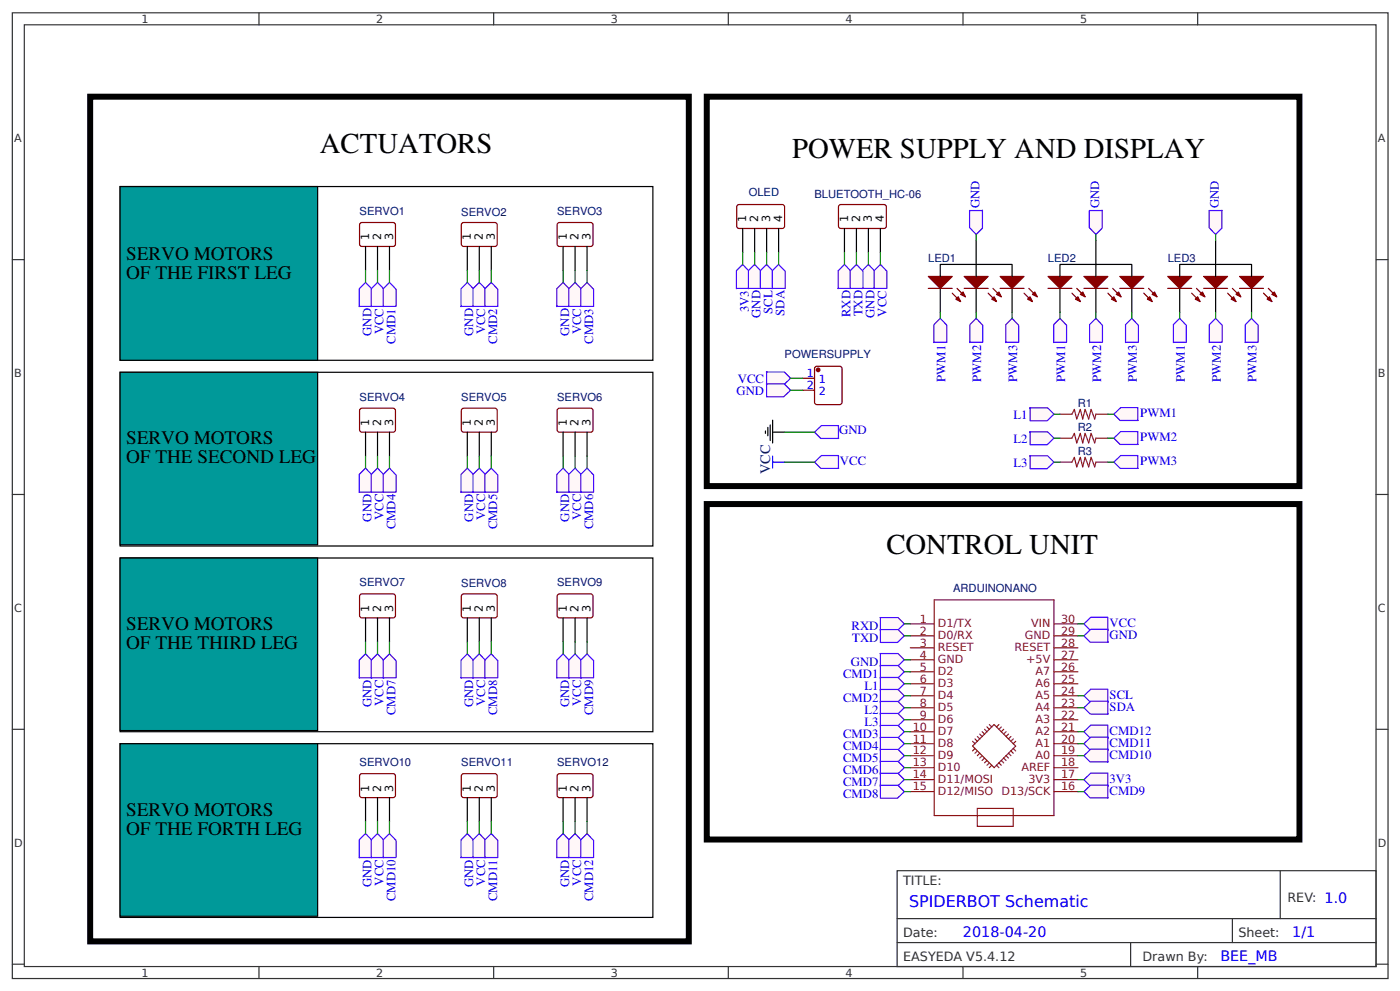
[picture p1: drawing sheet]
<svg xmlns="http://www.w3.org/2000/svg" width="309mm" height="219mm" viewBox="0 0 309 219" stroke-linecap="round" stroke-linejoin="round" font-family="sans-serif">
<g fill="none" stroke="#333" stroke-width=".26">
<path d="M2.7 2.8h304v213.3h-304zM5.4 5.5h298.7v207.9h-298.7zM57.2 2.8v2.7M109.1 2.8v2.7M160.9 2.8v2.7M212.8 2.8v2.7M264.7 2.8v2.7M2.7 57.3h2.7M304.1 57.3h2.6M2.7 109.2h2.7M304.1 109.2h2.6M2.7 161.1h2.7"/>
<path d="M304.1 161.1h2.6M198.3 192.3h105.8v21.1h-105.8zM282.9 192.3v10.6M2.7 212.9h2.7M57.2 213.4v2.7M109.1 213.4v2.7M160.9 213.4v2.7M198.3 202.9h105.8M198.3 208.1h105.8M212.8 213.4v2.7M249.8 208.1v5.3M264.7 213.4v2.7"/>
<path d="M272.3 202.9v5.2M304.1 212.9h2.6"/>
</g>
<g fill="none" stroke="#8d2323" stroke-width=".26">
<path d="M201.2 137.8h5.3M206.5 132.5h26.4v47.6h-26.4zM232.9 137.8h5.3M201.2 158.9h5.3M201.2 156.3h5.3M201.2 153.6h5.3M201.2 151h5.3M201.2 148.4h5.3M201.2 145.7h5.3M201.2 143.1h5.3M201.2 140.4h5.3M218.6 160l.6 .5"/>
<path d="M219.7 160l4.7 4.8-4.7 4.7-4.8-4.7zM220.7 160l-.5 .5M232.9 158.9h5.3M232.9 156.3h5.3M232.9 153.6h5.3M232.9 151h5.3M232.9 148.4h5.3M232.9 145.7h5.3M232.9 143.1h5.3M232.9 140.4h5.3M201.2 172.2h5.3M201.2 169.5h5.3"/>
<path d="M201.2 166.9h5.3M201.2 164.2h5.3M201.2 161.6h5.3M201.2 174.8h5.3M214.9 163.7l.6 .5M215.5 163.2l.5 .5M215.5 165.3l-.6 .5M216 178.5h7.9v4h-7.9zM216 162.6l.5 .6M216 165.8l-.5 .5M216.5 162.1l.5 .5M216.5 166.3l-.5 .6"/>
<path d="M217 161.6l.6 .5M217 166.9l-.5 .5M217.6 167.4l-.6 .5M217.6 161.1l.5 .5M218.1 160.5l.5 .6M218.1 167.9l-.5 .6M218.6 168.5l-.5 .5M219.2 169l-.6 .5M220.2 169l.5 .5M220.7 168.5l.6 .5M221.3 167.9l.5 .6M221.3 160.5l-.6 .6"/>
<path d="M221.8 167.4l.5 .5M221.8 161.1l-.5 .5M222.3 166.9l.6 .5M222.3 161.6l-.5 .5M222.9 166.3l.5 .6M222.9 162.1l-.6 .5M223.4 165.8l.5 .5M223.4 162.6l-.5 .6M223.9 165.3l.5 .5M223.9 163.2l-.5 .5M224.4 163.7l-.5 .5M232.9 172.2h5.3"/>
<path d="M232.9 169.5h5.3M232.9 166.9h5.3M232.9 164.2h5.3M232.9 161.6h5.3M232.9 174.8h5.3"/>
</g>
<path d="M163.1 45.2h10l.3 .5-.1 4.5-.4 .3-9.8-.1-.3-.5v-4.2z" fill="none" stroke="#800" stroke-width=".26"/>
<path d="M164.1 50.5v5.2M166.8 50.5v5.2M169.4 50.5v5.2M172.1 50.5v5.2M169.1 95.2v.5M169.7 94.4v1.8M170.2 93.8v3.5M170.7 95.4h2.7M170.7 92.8v5" fill="none" stroke="#000" stroke-width=".26"/>
<path d="M170.7 102h2.7M170.7 100.7v2.7" fill="none" stroke="#00f" stroke-width=".26"/>
<g fill="#fff7f8" stroke="#430aff" stroke-width=".26">
<path d="M180 95.4l1.5-1.4h3.8l.1 2.8h-4z"/>
<path d="M180 102l1.5-1.4h3.8l.1 2.8h-4z"/>
</g>
<path d="M173.4 95.4h6.6M173.4 102h6.6" fill="none" stroke="#080" stroke-width=".26"/>
<g fill="#fff7f8" stroke="#430aff" stroke-width=".26">
<path d="M164.1 58.4l1.5 1.5v3.8l-2.9 .1v-4z"/>
<path d="M166.8 58.4l1.4 1.5v3.8l-2.8 .1v-4z"/>
<path d="M169.4 58.4l1.5 1.5v3.8l-2.9 .1v-4z"/>
<path d="M172.1 58.4l1.4 1.5v3.8l-2.8 .1v-4z"/>
</g>
<path d="M164.1 55.7v2.7M166.8 55.7v2.7M169.4 55.7v2.7M172.1 55.7v2.7" fill="none" stroke="#080" stroke-width=".26"/>
<path d="M185.5 45.2h10.1l.3 .5-.1 4.5-.5 .3-9.8-.1-.2-.5v-4.2z" fill="none" stroke="#800" stroke-width=".26"/>
<path d="M186.6 50.5v5.2M189.3 50.5v5.2M191.9 50.5v5.2M194.5 50.5v5.2" fill="none" stroke="#000" stroke-width=".26"/>
<g fill="#fff7f8" stroke="#430aff" stroke-width=".26">
<path d="M186.6 58.4l1.5 1.5v3.8l-2.9 .1v-4z"/>
<path d="M191.9 58.4l1.5 1.5v3.8l-2.9 .1v-4z"/>
<path d="M194.5 58.4l1.5 1.5v3.8l-2.8 .1v-4z"/>
</g>
<path d="M186.6 55.7v2.7M191.9 55.7v2.7" fill="none" stroke="#080" stroke-width=".26"/>
<path d="M189.3 58.4l1.4 1.5v3.8l-2.8 .1v-4z" fill="#fff7f8" stroke="#430aff" stroke-width=".26"/>
<path d="M189.3 55.7v2.7M194.5 55.7v2.7" fill="none" stroke="#080" stroke-width=".26"/>
<path d="M79.7 49.2h7.4l.3 .5-.1 4.5-.4 .2h-7.2l-.2-.5v-4.2zM102.2 49.2h7.4l.3 .5-.1 4.5-.4 .2h-7.2l-.3-.5v-4.2zM123.4 49.2h7.4l.2 .5v4.5l-.5 .2h-7.1l-.3-.5v-4.2z" fill="none" stroke="#800" stroke-width=".26"/>
<path d="M80.8 54.4v5.3M83.4 54.4v5.3M86.1 54.4v5.3M103.3 54.4v5.3M105.9 54.4v5.3M108.6 54.4v5.3M124.4 54.4v5.3M127.1 54.4v5.3M129.7 54.4v5.3" fill="none" stroke="#000" stroke-width=".26"/>
<g fill="#fff7f8" stroke="#430aff" stroke-width=".26">
<path d="M79.4 63.8l1.4-1.4 1.4 1.5v3.8h-2.8z"/>
<path d="M82 63.8l1.4-1.4 1.5 1.5v3.8h-2.9z"/>
<path d="M84.7 63.8l1.4-1.4 1.4 1.5v3.8h-2.8z"/>
<path d="M103.3 62.4l1.4 1.5v3.8h-2.8v-3.9z"/>
<path d="M105.9 62.4l1.5 1.5v3.8h-2.9v-3.9z"/>
<path d="M108.6 62.4l1.4 1.5v3.8h-2.8v-3.9z"/>
<path d="M124.4 62.4l1.5 1.5v3.8h-2.9v-3.9z"/>
<path d="M127.1 62.4l1.4 1.5v3.8h-2.8v-3.9z"/>
<path d="M129.7 62.4l1.5 1.5v3.8h-2.9v-3.9z"/>
</g>
<path d="M80.8 59.7v2.7M83.4 59.7v2.7M86.1 59.7v2.7M103.3 59.7v2.7M105.9 59.7v2.7M108.6 59.7v2.7M124.4 59.7v2.7M127.1 59.7v2.7M129.7 59.7v2.7" fill="none" stroke="#080" stroke-width=".26"/>
<path d="M79.7 90.2h7.4l.3 .5-.1 4.5-.4 .2h-7.2l-.2-.5v-4.2zM102.2 90.2h7.4l.3 .5-.1 4.5-.4 .2h-7.2l-.3-.5v-4.2zM123.4 90.2h7.4l.2 .5v4.5l-.5 .2h-7.1l-.3-.5v-4.2z" fill="none" stroke="#800" stroke-width=".26"/>
<path d="M80.8 95.4v5.3M83.4 95.4v5.3M86.1 95.4v5.3M103.3 95.4v5.3M105.9 95.4v5.3M108.6 95.4v5.3M124.4 95.4v5.3M127.1 95.4v5.3M129.7 95.4v5.3" fill="none" stroke="#000" stroke-width=".26"/>
<g fill="#fff7f8" stroke="#430aff" stroke-width=".26">
<path d="M79.4 104.8l1.4-1.4 1.4 1.5v3.8h-2.8z"/>
<path d="M82 104.8l1.4-1.4 1.5 1.5v3.8h-2.9z"/>
<path d="M84.7 104.8l1.4-1.4 1.4 1.5v3.8h-2.8z"/>
<path d="M101.9 104.8l1.4-1.4 1.4 1.5v3.8h-2.8z"/>
<path d="M104.5 104.8l1.4-1.4 1.5 1.5v3.8h-2.9z"/>
<path d="M107.2 104.8l1.4-1.4 1.4 1.5v3.8h-2.8z"/>
<path d="M123 104.8l1.4-1.4 1.5 1.5v3.8h-2.9z"/>
<path d="M125.7 104.8l1.4-1.4 1.4 1.5v3.8h-2.8z"/>
<path d="M128.3 104.8l1.4-1.4 1.5 1.5v3.8h-2.9z"/>
</g>
<path d="M80.8 100.7v2.7M83.4 100.7v2.7M86.1 100.7v2.7M103.3 100.7v2.7M105.9 100.7v2.7M108.6 100.7v2.7M124.4 100.7v2.7M127.1 100.7v2.7M129.7 100.7v2.7" fill="none" stroke="#080" stroke-width=".26"/>
<path d="M79.7 131.2h7.4l.3 .5-.1 4.5-.4 .2h-7.2l-.2-.5v-4.2zM102.2 131.2h7.4l.3 .5-.1 4.5-.4 .2h-7.2l-.3-.5v-4.2zM123.4 131.2h7.4l.2 .5v4.5l-.5 .2h-7.1l-.3-.5v-4.2z" fill="none" stroke="#800" stroke-width=".26"/>
<path d="M80.8 136.4v5.3M83.4 136.4v5.3M86.1 136.4v5.3M103.3 136.4v5.3M105.9 136.4v5.3M108.6 136.4v5.3M124.4 136.4v5.3M127.1 136.4v5.3M129.7 136.4v5.3" fill="none" stroke="#000" stroke-width=".26"/>
<g fill="#fff7f8" stroke="#430aff" stroke-width=".26">
<path d="M79.4 145.8l1.4-1.4 1.4 1.5v3.8h-2.8z"/>
<path d="M82 145.8l1.4-1.4 1.5 1.5v3.8h-2.9z"/>
<path d="M84.7 145.8l1.4-1.4 1.4 1.5v3.8h-2.8z"/>
<path d="M101.9 145.8l1.4-1.4 1.4 1.5v3.8h-2.8z"/>
<path d="M104.5 145.8l1.4-1.4 1.5 1.5v3.8h-2.9z"/>
<path d="M107.2 145.8l1.4-1.4 1.4 1.5v3.8h-2.8z"/>
<path d="M123 145.8l1.4-1.4 1.5 1.5v3.8h-2.9z"/>
<path d="M125.7 145.8l1.4-1.4 1.4 1.5v3.8h-2.8z"/>
<path d="M128.3 145.8l1.4-1.4 1.5 1.5v3.8h-2.9z"/>
</g>
<path d="M80.8 141.7v2.7M83.4 141.7v2.7M86.1 141.7v2.7M103.3 141.7v2.7M105.9 141.7v2.7M108.6 141.7v2.7M124.4 141.7v2.7M127.1 141.7v2.7M129.7 141.7v2.7" fill="none" stroke="#080" stroke-width=".26"/>
<path d="M79.7 170.9h7.4l.3 .5-.1 4.5-.4 .2h-7.2l-.2-.5v-4.2zM102.2 170.9h7.4l.3 .5-.1 4.5-.4 .2h-7.2l-.3-.5v-4.2zM123.4 170.9h7.4l.2 .5v4.5l-.5 .2h-7.1l-.3-.5v-4.2z" fill="none" stroke="#800" stroke-width=".26"/>
<path d="M80.8 176.1v5.3M83.4 176.1v5.3M86.1 176.1v5.3M103.3 176.1v5.3M105.9 176.1v5.3M108.6 176.1v5.3M124.4 176.1v5.3M127.1 176.1v5.3M129.7 176.1v5.3" fill="none" stroke="#000" stroke-width=".26"/>
<g fill="#fff7f8" stroke="#430aff" stroke-width=".26">
<path d="M79.4 185.5l1.4-1.4 1.4 1.5v3.8h-2.8z"/>
<path d="M82 185.5l1.4-1.4 1.5 1.5v3.8h-2.9z"/>
<path d="M84.7 185.5l1.4-1.4 1.4 1.5v3.8h-2.8z"/>
<path d="M101.9 185.5l1.4-1.4 1.4 1.5v3.8h-2.8z"/>
<path d="M104.5 185.5l1.4-1.4 1.5 1.5v3.8h-2.9z"/>
<path d="M107.2 185.5l1.4-1.4 1.4 1.5v3.8h-2.8z"/>
<path d="M123 185.5l1.4-1.4 1.5 1.5v3.8h-2.9z"/>
<path d="M125.7 185.5l1.4-1.4 1.4 1.5v3.8h-2.8z"/>
<path d="M128.3 185.5l1.4-1.4 1.5 1.5v3.8h-2.9z"/>
</g>
<path d="M80.8 181.4v2.7M83.4 181.4v2.7M86.1 181.4v2.7M103.3 181.4v2.7M105.9 181.4v2.7M108.6 181.4v2.7M124.4 181.4v2.7M127.1 181.4v2.7M129.7 181.4v2.7" fill="none" stroke="#080" stroke-width=".26"/>
<path d="M19.9 21.4h132.3v186.5h-132.3z" fill="none" stroke="#000" stroke-width="1.3" stroke-linecap="butt"/>
<path d="M26.5 41.2h117.8v38.4h-117.8zM26.5 82.2h117.8v38.4h-117.8zM26.5 123.2h117.8v38.4h-117.8zM26.5 164.2h117.8v38.4h-117.8z" fill="none" stroke="#000" stroke-width=".26"/>
<g fill="#099" stroke="#000" stroke-width=".26">
<path d="M26.5 41.2h43.7v38.4h-43.7z"/>
<path d="M26.5 82.2h43.7v38.1h-43.7z"/>
<path d="M26.5 123.2h43.7v38.1h-43.7z"/>
<path d="M26.5 164.2h43.7v38.1h-43.7z"/>
</g>
<path d="M156.2 21.4h131v85.9h-131zM156.2 111.3h131v74.1h-131z" fill="none" stroke="#000" stroke-width="1.3" stroke-linecap="butt"/>
<g fill="#fff7f8" stroke="#430aff" stroke-width=".26">
<path d="M194.5 136.4h4l1.3 1.4-1.5 1.4h-3.8z"/>
<path d="M194.5 139h4l1.3 1.4-1.5 1.5h-3.8z"/>
<path d="M194.5 144.3h4l1.3 1.4-1.5 1.5h-3.8z"/>
<path d="M194.5 147h4l1.3 1.4-1.5 1.4h-3.8z"/>
<path d="M194.5 149.6h4l1.3 1.4-1.5 1.5h-3.8z"/>
<path d="M194.5 152.3h4l1.3 1.3-1.5 1.5h-3.8z"/>
<path d="M194.5 154.9h4l1.3 1.4-1.5 1.4h-3.8z"/>
<path d="M194.5 157.5h4l1.3 1.4-1.5 1.5h-3.8z"/>
<path d="M194.5 160.2h4l1.3 1.4-1.5 1.4h-3.8z"/>
<path d="M194.5 162.8h4l1.3 1.4-1.5 1.5h-3.8z"/>
<path d="M194.5 165.5h4l1.3 1.4-1.5 1.4h-3.8z"/>
<path d="M194.5 168.1h4l1.3 1.4-1.5 1.5h-3.8z"/>
<path d="M194.5 170.8h4l1.3 1.4-1.5 1.4h-3.8z"/>
<path d="M194.5 173.4h4l1.3 1.4-1.5 1.5h-3.8z"/>
<path d="M239.5 137.8l1.5-1.5h3.8l.1 2.9h-4z"/>
<path d="M239.5 140.4l1.5-1.4h3.8l.1 2.8h-4z"/>
<path d="M239.5 153.6l1.5-1.4h3.8l.1 2.8h-4z"/>
<path d="M239.5 156.3l1.5-1.5h3.8l.1 2.9h-4z"/>
<path d="M239.5 161.6l1.5-1.5h3.8l.1 2.9h-4z"/>
<path d="M239.5 164.2l1.5-1.4h3.8l.1 2.8h-4z"/>
<path d="M239.5 166.9l1.5-1.5h3.8l.1 2.9h-4z"/>
<path d="M239.5 172.2l1.5-1.5h3.8l.1 2.9h-4z"/>
<path d="M239.5 174.8l1.5-1.4h3.8l.1 2.8h-4z"/>
</g>
<g fill="none" stroke="#080" stroke-width=".26">
<path d="M199.8 137.8h1.4M238.2 137.8h1.3M199.8 140.4h1.4M199.8 145.7h1.4M199.8 148.4h1.4M199.8 151h1.4M199.8 153.6h1.4M199.8 156.3h1.4M199.8 158.9h1.4M238.2 140.4h1.3M238.2 153.6h1.3M238.2 156.3h1.3"/>
<path d="M199.8 161.6h1.4M199.8 164.2h1.4M199.8 166.9h1.4M199.8 169.5h1.4M199.8 172.2h1.4M199.8 174.8h1.4M238.2 161.6h1.3M238.2 164.2h1.3M238.2 166.9h1.3M238.2 172.2h1.3M238.2 174.8h1.3"/>
</g>
<g fill="none" stroke="#000" stroke-width=".26">
<path d="M215.7 53.1v7.9M242.2 53.1v7.9M268.6 53.1v7.9M207.8 61v-2.6h15.9v2.6M207.8 63.7v5.3M215.7 63.7v5.3M223.7 63.7v5.3M234.2 61v-2.6h15.9v2.6M234.2 63.7v5.3M242.2 63.7v5.3M250.1 63.7v5.3M260.7 61v-2.6h15.9v2.6"/>
<path d="M260.7 63.7v5.3M268.6 63.7v5.3M276.6 63.7v5.3"/>
</g>
<g fill="#800" stroke="#800" stroke-width=".26">
<path d="M221 61h5.3l-2.6 2.7z"/>
<path d="M227.1 66.1l.5-.6 .6 1.1z"/>
<path d="M228.2 65l.5-.5 .5 1z"/>
<path d="M213.1 61h5.3l-2.7 2.7z"/>
<path d="M219.2 66.1l.5-.6 .5 1.1z"/>
<path d="M220.2 65l.5-.5 .6 1z"/>
<path d="M205.1 61h5.3l-2.6 2.7z"/>
<path d="M211.2 66.1l.5-.6 .6 1.1z"/>
<path d="M212.3 65l.5-.5 .5 1z"/>
<path d="M247.5 61h5.3l-2.7 2.7z"/>
<path d="M253.6 66.1l.5-.6 .5 1.1z"/>
<path d="M254.6 65l.5-.5 .6 1z"/>
<path d="M239.5 61h5.3l-2.6 2.7z"/>
<path d="M245.6 66.1l.5-.6 .6 1.1z"/>
<path d="M246.7 65l.5-.5 .5 1z"/>
<path d="M231.6 61h5.3l-2.7 2.7z"/>
<path d="M237.7 66.1l.5-.6 .5 1.1z"/>
<path d="M238.7 65l.6-.5 .5 1z"/>
<path d="M273.9 61h5.3l-2.6 2.7z"/>
<path d="M280 66.1l.5-.6 .6 1.1z"/>
<path d="M281.1 65l.5-.5 .5 1z"/>
<path d="M266 61h5.3l-2.7 2.7z"/>
<path d="M272.1 66.1l.5-.6 .5 1.1z"/>
<path d="M273.1 65l.6-.5 .5 1z"/>
<path d="M258 61h5.3l-2.6 2.7z"/>
<path d="M264.1 66.1l.6-.6 .5 1.1z"/>
<path d="M265.2 65l.5-.5 .6 1z"/>
</g>
<g fill="none" stroke="#800" stroke-width=".26">
<path d="M205.1 63.7h5.3M210.4 64.7l1.9 1.9M211.5 63.7l1.8 1.8M213.1 63.7h5.3M218.4 64.7l1.8 1.9M219.4 63.7l1.9 1.8M221 63.7h5.3M226.3 64.7l1.9 1.9M227.4 63.7l1.8 1.8M231.6 63.7h5.3M236.9 64.7l1.8 1.9M237.9 63.7l1.9 1.8"/>
<path d="M239.5 63.7h5.3M244.8 64.7l1.9 1.9M245.9 63.7l1.8 1.8M247.5 63.7h5.3M252.8 64.7l1.8 1.9M253.8 63.7l1.9 1.8M258 63.7h5.3M263.3 64.7l1.9 1.9M264.4 63.7l1.9 1.8M266 63.7h5.3M271.3 64.7l1.8 1.9M272.3 63.7l1.9 1.8"/>
<path d="M273.9 63.7h5.3M279.2 64.7l1.9 1.9M280.3 63.7l1.8 1.8"/>
</g>
<g fill="#fff7f8" stroke="#430aff" stroke-width=".26">
<path d="M207.8 70.3l1.4 1.5v3.8l-2.8 .1v-4z"/>
<path d="M215.7 70.3l1.5 1.5v3.8l-2.9 .1v-4z"/>
<path d="M223.7 70.3l1.4 1.5v3.8l-2.8 .1v-4z"/>
<path d="M234.2 70.3l1.5 1.5v3.8l-2.9 .1v-4z"/>
<path d="M242.2 70.3l1.4 1.5v3.8l-2.8 .1v-4z"/>
<path d="M250.1 70.3l1.5 1.5v3.8l-2.9 .1v-4z"/>
<path d="M260.7 70.3l1.4 1.5v3.8l-2.8 .1v-4z"/>
<path d="M268.6 70.3l1.5 1.5v3.8l-2.9 .1v-4z"/>
<path d="M276.6 70.3l1.4 1.5v3.8l-2.8 .1v-4z"/>
<path d="M214.3 46.5l2.8-.1v4l-1.4 1.4-1.4-1.5z"/>
<path d="M240.7 46.5l2.9-.1v4l-1.4 1.4-1.5-1.5z"/>
<path d="M267.2 46.5l2.8-.1v4l-1.4 1.4-1.4-1.5z"/>
</g>
<path d="M215.7 51.8v1.3M242.2 51.8v1.3M268.6 51.8v1.3M207.8 69v1.3M215.7 69v1.3M223.7 69v1.3M234.2 69v1.3M242.2 69v1.3M250.1 69v1.3M260.7 69v1.3M268.6 69v1.3M276.6 69v1.3" fill="none" stroke="#080" stroke-width=".26"/>
<g fill="#fff7f8" stroke="#430aff" stroke-width=".26">
<path d="M169.3 82.1h4l1.4 1.4-1.5 1.5h-3.8z"/>
<path d="M169.3 84.8h4l1.4 1.4-1.5 1.4h-3.8z"/>
</g>
<path d="M177.4 83.5h2.6M177.4 86.2h2.6M180.3 81l5.3-.1 .4 .2 .1 7.7-.3 .5h-5.3l-.4-.2-.1-7.7z" fill="none" stroke="#800" stroke-width=".26"/>
<circle cx="180.8" cy="81.7" r=".4" fill="#800" stroke="#800" stroke-width=".26"/>
<path d="M174.7 83.5h2.7M174.7 86.2h2.7" fill="none" stroke="#080" stroke-width=".26"/>
<path d="M234.2 91.5h2.7l.5-1.1 .5 2.1 .8-2.1 .6 2.1 .5-2.1 .8 2.1 .5-2.1 .8 2.1 .3-1h2.6M234.2 96.8h2.7l.5-1.1 .5 2.1 .8-2.1 .6 2.1 .5-2.1 .8 2.1 .5-2.1 .8 2.1 .3-1h2.6M234.2 102h2.7l.5-1 .5 2.1 .8-2.1 .6 2.1 .5-2.1 .8 2.1 .5-2.1 .8 2.1 .3-1.1h2.6" fill="none" stroke="#8d2323" stroke-width=".26"/>
<g fill="#fff7f8" stroke="#430aff" stroke-width=".26">
<path d="M227.6 90.1h3.9l1.4 1.4-1.5 1.4h-3.8z"/>
<path d="M227.6 95.4h3.9l1.4 1.4-1.5 1.4h-3.8z"/>
<path d="M227.6 100.7h3.9l1.4 1.3-1.5 1.5h-3.8z"/>
<path d="M246.1 91.5l1.6-1.5h3.7l.1 2.9h-4z"/>
<path d="M246.1 96.8l1.6-1.5h3.7l.1 2.8h-4z"/>
<path d="M246.1 102l1.6-1.4h3.7l.1 2.8h-4z"/>
</g>
<path d="M232.9 91.5h1.3M232.9 96.8h1.3M244.8 91.5h1.3M244.8 96.8h1.3M232.9 102h1.3M244.8 102h1.3" fill="none" stroke="#080" stroke-width=".26"/>
<g font-size="6.3">
<text x="70.7" y="33.8">ACTUATORS</text>
<text x="175.1" y="34.9">POWER SUPPLY AND DISPLAY</text>
<text x="195.9" y="122.2">CONTROL UNIT</text>
</g>
<g font-size="4.2">
<text x="27.9" y="57.3">SERVO MOTORS</text>
<text x="27.9" y="61.6">OF THE FIRST LEG</text>
<text x="27.9" y="98.1">SERVO MOTORS</text>
<text x="27.9" y="102.3">OF THE SECOND LEG</text>
<text x="27.9" y="139.1">SERVO MOTORS</text>
<text x="27.9" y="143.3">OF THE THIRD LEG</text>
<text x="27.9" y="180.1">SERVO MOTORS</text>
<text x="27.9" y="184.3">OF THE FORTH LEG</text>
</g>
<text font-size="3.5" fill="#00f" x="200.9" y="200.2">SPIDERBOT Schematic</text>
<text font-size="3.2" fill="#000080" x="170.2" y="104.7" transform="rotate(-90 170.2 104.7)">VCC</text>
<g font-size="3.2" fill="#00f">
<text x="212.8" y="206.8">2018-04-20</text>
<text x="285.6" y="206.8">1/1</text>
<text x="269.7" y="212.1">BEE_MB</text>
</g>
<g font-size="2.8" fill="#00f">
<text x="216.4" y="46" transform="rotate(-90 216.4 46)">GND</text>
<text x="242.9" y="46" transform="rotate(-90 242.9 46)">GND</text>
<text x="269.4" y="46" transform="rotate(-90 269.4 46)">GND</text>
<text x="165.4" y="68.9" transform="rotate(-90 165.4 68.9)">3V3</text>
<text x="168.1" y="70.2" transform="rotate(-90 168.1 70.2)">GND</text>
<text x="170.7" y="69.3" transform="rotate(-90 170.7 69.3)">SCL</text>
<text x="173.4" y="69.7" transform="rotate(-90 173.4 69.7)">SDA</text>
<text x="187.9" y="70" transform="rotate(-90 187.9 70)">RXD</text>
<text x="190.6" y="69.9" transform="rotate(-90 190.6 69.9)">TXD</text>
<text x="193.2" y="70.2" transform="rotate(-90 193.2 70.2)">GND</text>
<text x="195.9" y="69.9" transform="rotate(-90 195.9 69.9)">VCC</text>
<text x="82.1" y="74.2" transform="rotate(-90 82.1 74.2)">GND</text>
<text x="84.7" y="73.9" transform="rotate(-90 84.7 73.9)">VCC</text>
<text x="87.4" y="75.9" transform="rotate(-90 87.4 75.9)">CMD1</text>
<text x="104.6" y="74.2" transform="rotate(-90 104.6 74.2)">GND</text>
<text x="107.2" y="73.9" transform="rotate(-90 107.2 73.9)">VCC</text>
<text x="109.9" y="75.9" transform="rotate(-90 109.9 75.9)">CMD2</text>
<text x="125.8" y="74.2" transform="rotate(-90 125.8 74.2)">GND</text>
<text x="128.4" y="73.9" transform="rotate(-90 128.4 73.9)">VCC</text>
<text x="131" y="75.9" transform="rotate(-90 131 75.9)">CMD3</text>
<text x="162.8" y="87.3">GND</text>
<text x="163.1" y="84.7">VCC</text>
<text x="208.9" y="84.3" transform="rotate(-90 208.9 84.3)">PWM1</text>
<text x="216.8" y="84.3" transform="rotate(-90 216.8 84.3)">PWM2</text>
<text x="224.8" y="84.3" transform="rotate(-90 224.8 84.3)">PWM3</text>
<text x="235.4" y="84.3" transform="rotate(-90 235.4 84.3)">PWM1</text>
<text x="243.3" y="84.3" transform="rotate(-90 243.3 84.3)">PWM2</text>
<text x="251.2" y="84.3" transform="rotate(-90 251.2 84.3)">PWM3</text>
<text x="261.8" y="84.3" transform="rotate(-90 261.8 84.3)">PWM1</text>
<text x="269.8" y="84.3" transform="rotate(-90 269.8 84.3)">PWM2</text>
<text x="277.7" y="84.3" transform="rotate(-90 277.7 84.3)">PWM3</text>
<text x="185.5" y="95.8">GND</text>
<text x="223.9" y="92.6">L1</text>
<text x="252" y="92.2">PWM1</text>
<text x="223.9" y="97.9">L2</text>
<text x="252" y="97.5">PWM2</text>
<text x="185.6" y="102.7">VCC</text>
<text x="223.9" y="103.2">L3</text>
<text x="252" y="102.8">PWM3</text>
<text x="82.1" y="115.2" transform="rotate(-90 82.1 115.2)">GND</text>
<text x="84.7" y="114.9" transform="rotate(-90 84.7 114.9)">VCC</text>
<text x="87.4" y="116.9" transform="rotate(-90 87.4 116.9)">CMD4</text>
<text x="104.6" y="115.2" transform="rotate(-90 104.6 115.2)">GND</text>
<text x="107.2" y="114.9" transform="rotate(-90 107.2 114.9)">VCC</text>
<text x="109.9" y="116.9" transform="rotate(-90 109.9 116.9)">CMD5</text>
<text x="125.8" y="115.2" transform="rotate(-90 125.8 115.2)">GND</text>
<text x="128.4" y="114.9" transform="rotate(-90 128.4 114.9)">VCC</text>
<text x="131" y="116.9" transform="rotate(-90 131 116.9)">CMD6</text>
<text x="188.2" y="139.1">RXD</text>
<text x="188.3" y="141.7">TXD</text>
<text x="245.2" y="138.4">VCC</text>
<text x="245.2" y="141.1">GND</text>
<text x="186.3" y="149.7">CMD1</text>
<text x="188" y="147">GND</text>
<text x="84.7" y="155.9" transform="rotate(-90 84.7 155.9)">VCC</text>
<text x="107.2" y="155.9" transform="rotate(-90 107.2 155.9)">VCC</text>
<text x="128.4" y="155.9" transform="rotate(-90 128.4 155.9)">VCC</text>
<text x="186.3" y="155">CMD2</text>
<text x="191" y="152.3">L1</text>
<text x="245.2" y="154.3">SCL</text>
<text x="82.1" y="156.2" transform="rotate(-90 82.1 156.2)">GND</text>
<text x="87.4" y="157.9" transform="rotate(-90 87.4 157.9)">CMD7</text>
<text x="104.6" y="156.2" transform="rotate(-90 104.6 156.2)">GND</text>
<text x="109.9" y="157.9" transform="rotate(-90 109.9 157.9)">CMD8</text>
<text x="125.8" y="156.2" transform="rotate(-90 125.8 156.2)">GND</text>
<text x="131" y="157.9" transform="rotate(-90 131 157.9)">CMD9</text>
<text x="191" y="157.6">L2</text>
<text x="191" y="160.3">L3</text>
<text x="245.2" y="156.9">SDA</text>
<text x="186.3" y="162.9">CMD3</text>
<text x="186.3" y="165.6">CMD4</text>
<text x="245.2" y="162.2">CMD12</text>
<text x="245.2" y="164.9">CMD11</text>
<text x="245.2" y="167.5">CMD10</text>
<text x="186.3" y="168.2">CMD5</text>
<text x="186.3" y="170.8">CMD6</text>
<text x="186.3" y="173.5">CMD7</text>
<text x="245.2" y="172.8">3V3</text>
<text x="186.3" y="176.1">CMD8</text>
<text x="245.2" y="175.4">CMD9</text>
<text x="82.1" y="195.9" transform="rotate(-90 82.1 195.9)">GND</text>
<text x="84.7" y="195.6" transform="rotate(-90 84.7 195.6)">VCC</text>
<text x="104.6" y="195.9" transform="rotate(-90 104.6 195.9)">GND</text>
<text x="107.2" y="195.6" transform="rotate(-90 107.2 195.6)">VCC</text>
<text x="125.8" y="195.9" transform="rotate(-90 125.8 195.9)">GND</text>
<text x="128.4" y="195.6" transform="rotate(-90 128.4 195.6)">VCC</text>
<text x="87.4" y="199" transform="rotate(-90 87.4 199)">CMD10</text>
<text x="109.9" y="199" transform="rotate(-90 109.9 199)">CMD11</text>
<text x="131" y="199" transform="rotate(-90 131 199)">CMD12</text>
</g>
<g font-size="2.8" fill="#333">
<text x="199.6" y="195.4">TITLE:</text>
<text x="284.5" y="199.2">REV: 1.0</text>
<text x="199.6" y="206.8">Date:</text>
<text x="273.7" y="206.8">Sheet:</text>
<text x="199.6" y="212.1">EASYEDA V5.4.12</text>
<text x="252.5" y="212.1">Drawn By:</text>
</g>
<g font-size="2.5" fill="#333">
<text x="31.3" y="5.1">1</text>
<text x="83.2" y="5.1">2</text>
<text x="135" y="5.1">3</text>
<text x="186.9" y="5.1">4</text>
<text x="238.7" y="5.1">5</text>
<text x="3.1" y="31.4">A</text>
<text x="304.5" y="31.4">A</text>
<text x="3.1" y="83.3">B</text>
<text x="304.5" y="83.3">B</text>
<text x="3.1" y="135.1">C</text>
<text x="304.5" y="135.1">C</text>
<text x="3.1" y="187">D</text>
<text x="304.5" y="187">D</text>
<text x="31.3" y="215.7">1</text>
<text x="83.2" y="215.7">2</text>
<text x="135" y="215.7">3</text>
<text x="186.9" y="215.7">4</text>
<text x="238.7" y="215.7">5</text>
</g>
<g font-size="2.5" fill="#000080">
<text x="79.5" y="47.4">SERVO1</text>
<text x="101.9" y="47.7">SERVO2</text>
<text x="123.1" y="47.4">SERVO3</text>
<text x="165.4" y="43.3">OLED</text>
<text x="180" y="43.7">BLUETOOTH_HC-06</text>
<text x="205.1" y="57.9">LED1</text>
<text x="231.6" y="57.9">LED2</text>
<text x="258" y="57.9">LED3</text>
<text x="173.4" y="79.2">POWERSUPPLY</text>
<text x="79.5" y="88.4">SERVO4</text>
<text x="101.9" y="88.4">SERVO5</text>
<text x="123.1" y="88.4">SERVO6</text>
<text x="238.2" y="89.9">R1</text>
<text x="238.2" y="95.2">R2</text>
<text x="238.2" y="100.5">R3</text>
<text x="79.5" y="129.5">SERVO7</text>
<text x="101.9" y="129.7">SERVO8</text>
<text x="123.1" y="129.5">SERVO9</text>
<text x="210.6" y="130.8">ARDUINONANO</text>
<text x="79.5" y="169.1">SERVO10</text>
<text x="101.9" y="169.1">SERVO11</text>
<text x="123.1" y="169.1">SERVO12</text>
</g>
<g font-size="2.5">
<text x="81.6" y="53.1" transform="rotate(-90 81.6 53.1)">1</text>
<text x="84.2" y="53.1" transform="rotate(-90 84.2 53.1)">2</text>
<text x="86.9" y="53.1" transform="rotate(-90 86.9 53.1)">3</text>
<text x="104.1" y="53.1" transform="rotate(-90 104.1 53.1)">1</text>
<text x="106.7" y="53.1" transform="rotate(-90 106.7 53.1)">2</text>
<text x="109.4" y="53.1" transform="rotate(-90 109.4 53.1)">3</text>
<text x="125.2" y="53.1" transform="rotate(-90 125.2 53.1)">1</text>
<text x="127.9" y="53.1" transform="rotate(-90 127.9 53.1)">2</text>
<text x="130.5" y="53.1" transform="rotate(-90 130.5 53.1)">3</text>
<text x="164.9" y="49.1" transform="rotate(-90 164.9 49.1)">1</text>
<text x="167.6" y="49.1" transform="rotate(-90 167.6 49.1)">2</text>
<text x="170.2" y="49.1" transform="rotate(-90 170.2 49.1)">3</text>
<text x="172.9" y="49.1" transform="rotate(-90 172.9 49.1)">4</text>
<text x="187.4" y="49.1" transform="rotate(-90 187.4 49.1)">1</text>
<text x="190.1" y="49.1" transform="rotate(-90 190.1 49.1)">2</text>
<text x="192.7" y="49.1" transform="rotate(-90 192.7 49.1)">3</text>
<text x="195.3" y="49.1" transform="rotate(-90 195.3 49.1)">4</text>
<text x="81.6" y="94.1" transform="rotate(-90 81.6 94.1)">1</text>
<text x="84.2" y="94.1" transform="rotate(-90 84.2 94.1)">2</text>
<text x="86.9" y="94.1" transform="rotate(-90 86.9 94.1)">3</text>
<text x="104.1" y="94.1" transform="rotate(-90 104.1 94.1)">1</text>
<text x="106.7" y="94.1" transform="rotate(-90 106.7 94.1)">2</text>
<text x="109.4" y="94.1" transform="rotate(-90 109.4 94.1)">3</text>
<text x="125.2" y="94.1" transform="rotate(-90 125.2 94.1)">1</text>
<text x="127.9" y="94.1" transform="rotate(-90 127.9 94.1)">2</text>
<text x="130.5" y="94.1" transform="rotate(-90 130.5 94.1)">3</text>
<text x="81.6" y="135.1" transform="rotate(-90 81.6 135.1)">1</text>
<text x="84.2" y="135.1" transform="rotate(-90 84.2 135.1)">2</text>
<text x="86.9" y="135.1" transform="rotate(-90 86.9 135.1)">3</text>
<text x="104.1" y="135.1" transform="rotate(-90 104.1 135.1)">1</text>
<text x="106.7" y="135.1" transform="rotate(-90 106.7 135.1)">2</text>
<text x="109.4" y="135.1" transform="rotate(-90 109.4 135.1)">3</text>
<text x="125.2" y="135.1" transform="rotate(-90 125.2 135.1)">1</text>
<text x="127.9" y="135.1" transform="rotate(-90 127.9 135.1)">2</text>
<text x="130.5" y="135.1" transform="rotate(-90 130.5 135.1)">3</text>
<text x="81.6" y="174.8" transform="rotate(-90 81.6 174.8)">1</text>
<text x="84.2" y="174.8" transform="rotate(-90 84.2 174.8)">2</text>
<text x="86.9" y="174.8" transform="rotate(-90 86.9 174.8)">3</text>
<text x="104.1" y="174.8" transform="rotate(-90 104.1 174.8)">1</text>
<text x="106.7" y="174.8" transform="rotate(-90 106.7 174.8)">2</text>
<text x="109.4" y="174.8" transform="rotate(-90 109.4 174.8)">3</text>
<text x="125.2" y="174.8" transform="rotate(-90 125.2 174.8)">1</text>
<text x="127.9" y="174.8" transform="rotate(-90 127.9 174.8)">2</text>
<text x="130.5" y="174.8" transform="rotate(-90 130.5 174.8)">3</text>
</g>
<g font-size="2.5" fill="#00f">
<text x="178.3" y="83.3">1</text>
<text x="178.3" y="85.9">2</text>
<text x="181" y="84.6">1</text>
<text x="181" y="87.2">2</text>
</g>
<g font-size="2.5" fill="#8d2323">
<text x="203.3" y="137.5">1</text>
<text x="234.5" y="137.5">30</text>
<text x="203.3" y="142.8">3</text>
<text x="203.3" y="140.1">2</text>
<text x="207.2" y="143.9">RESET</text>
<text x="207.2" y="141.2">D0/RX</text>
<text x="207.2" y="138.6">D1/TX</text>
<text x="224.2" y="143.9">RESET</text>
<text x="226.5" y="141.2">GND</text>
<text x="227.9" y="138.6">VIN</text>
<text x="234.5" y="140.1">29</text>
<text x="234.5" y="142.8">28</text>
<text x="203.3" y="148.1">5</text>
<text x="203.3" y="145.4">4</text>
<text x="207.2" y="149.1">D2</text>
<text x="207.2" y="146.5">GND</text>
<text x="226.8" y="146.5">+5V</text>
<text x="228.9" y="149.1">A7</text>
<text x="234.5" y="145.4">27</text>
<text x="234.5" y="148.1">26</text>
<text x="203.3" y="153.4">7</text>
<text x="203.3" y="150.7">6</text>
<text x="207.2" y="154.4">D4</text>
<text x="207.2" y="151.8">D3</text>
<text x="228.9" y="151.8">A6</text>
<text x="228.9" y="154.4">A5</text>
<text x="234.5" y="150.7">25</text>
<text x="234.5" y="153.4">24</text>
<text x="201.7" y="161.3">10</text>
<text x="203.3" y="158.7">9</text>
<text x="203.3" y="156">8</text>
<text x="207.2" y="159.7">D6</text>
<text x="207.2" y="157.1">D5</text>
<text x="228.9" y="157.1">A4</text>
<text x="228.9" y="159.7">A3</text>
<text x="234.5" y="156">23</text>
<text x="234.5" y="158.7">22</text>
<text x="234.5" y="161.3">21</text>
<text x="201.7" y="166.6">12</text>
<text x="201.7" y="164">11</text>
<text x="207.2" y="167.7">D9</text>
<text x="207.2" y="165">D8</text>
<text x="207.2" y="162.4">D7</text>
<text x="228.9" y="162.4">A2</text>
<text x="228.9" y="165">A1</text>
<text x="228.9" y="167.7">A0</text>
<text x="234.5" y="164">20</text>
<text x="234.5" y="166.6">19</text>
<text x="201.7" y="171.9">14</text>
<text x="201.7" y="169.3">13</text>
<text x="207.2" y="173">D11/MOSI</text>
<text x="207.2" y="170.3">D10</text>
<text x="225.7" y="170.3">AREF</text>
<text x="227.3" y="173">3V3</text>
<text x="234.5" y="169.3">18</text>
<text x="234.5" y="171.9">17</text>
<text x="201.7" y="174.5">15</text>
<text x="207.2" y="175.6">D12/MISO</text>
<text x="221.3" y="175.6">D13/SCK</text>
<text x="234.5" y="174.5">16</text>
</g>
</svg>
